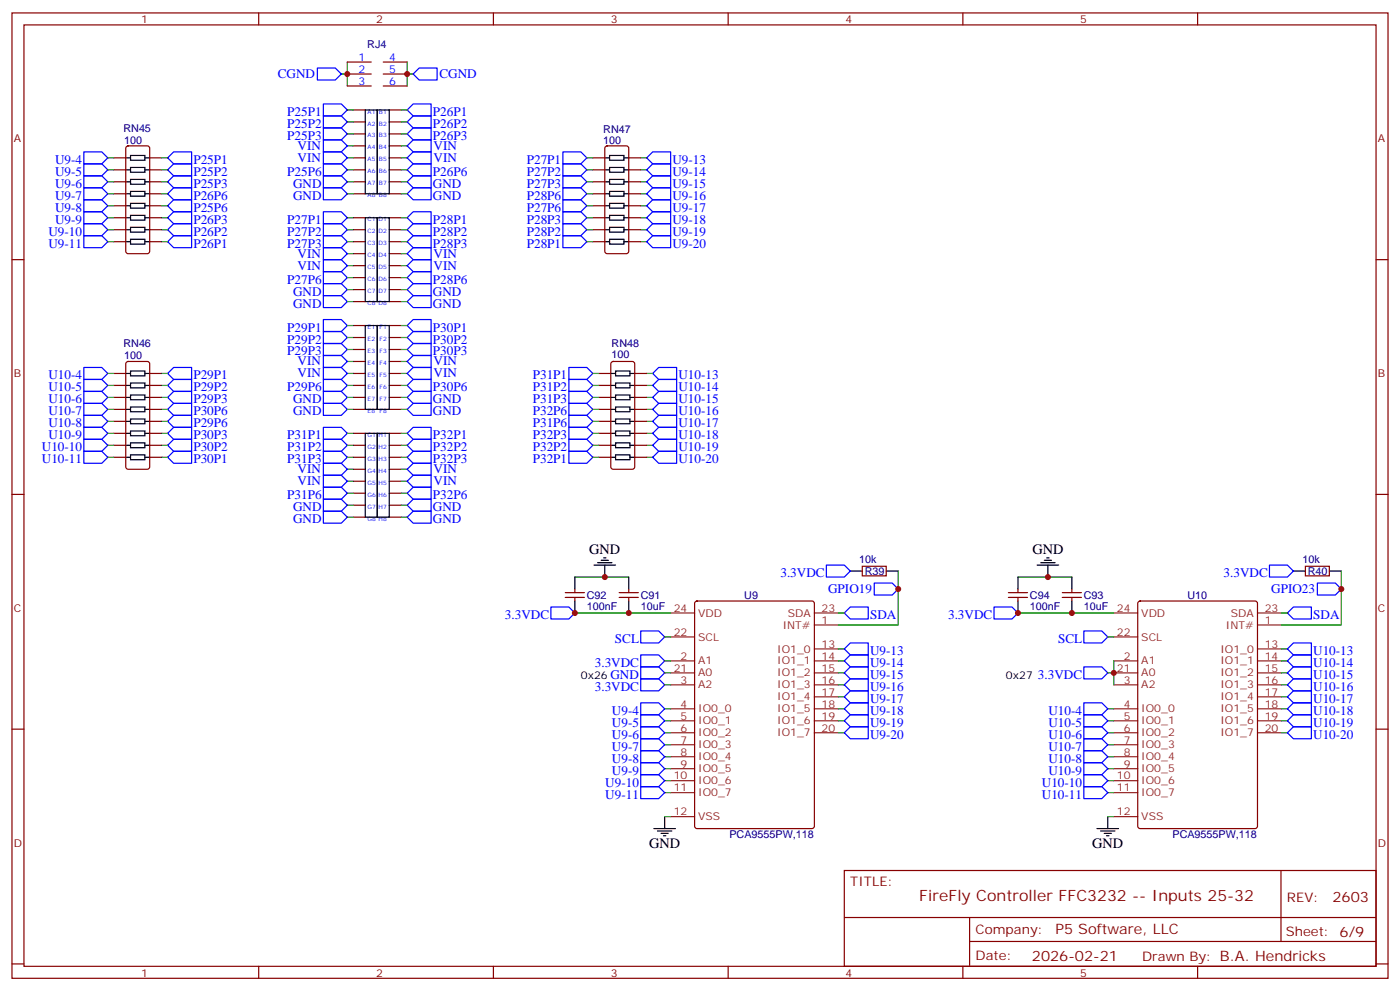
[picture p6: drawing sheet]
<svg xmlns="http://www.w3.org/2000/svg" width="412mm" height="292mm" viewBox="0 0 412 292" stroke-linecap="round" stroke-linejoin="round" font-family="sans-serif">
<g fill="none" stroke="#870000" stroke-width=".35">
<path d="M3.5 3.8h405.4v284.3h-405.4zM7.1 7.3h398.2v277.3h-398.2zM76.2 3.8v3.5M102.3 18.3h7.1M112.9 18.3h7M145.3 3.8v3.5M214.5 3.8v3.5M283.6 3.8v3.5M352.8 3.8v3.5M102.3 21.8h7.1M102.3 25.3h7.1M104.1 39.4h3.5"/>
<path d="M104.1 35.9h3.5M104.1 32.4h3.5M112.9 21.8h7M112.9 25.3h7M114.7 39.4h3.5M114.7 35.9h3.5M114.7 32.4h3.5M33.5 57.1h3.5M33.5 53.6h3.5M33.5 50h3.5M33.5 46.5h3.5M37.3 43.2l.4-.2h5.7l.5 .2 .2 .5v30.3l-.2 .5-.5 .2h-5.7l-.5-.2-.2-.5v-30.3z"/>
<path d="M44.1 57.1h3.5M44.1 53.6h3.5M44.1 50h3.5M44.1 46.5h3.5M104.1 57.1h3.5M104.1 53.6h3.5M104.1 50h3.5M104.1 46.5h3.5M104.1 43h3.5M114.7 57.1h3.5M114.7 53.6h3.5M114.7 50h3.5"/>
<path d="M114.7 46.5h3.5M114.7 43h3.5M174.6 57.1h3.6M174.6 53.6h3.6M174.6 50h3.6M174.6 46.5h3.6M178.4 43.2l.5-.2h5.6l.5 .2 .2 .5v30.3l-.2 .5-.5 .2h-5.6l-.5-.2-.2-.5v-30.3zM185.2 57.1h3.5M185.2 53.6h3.5M185.2 50h3.5M185.2 46.5h3.5M3.5 76.5h3.6"/>
<path d="M33.5 71.2h3.5M33.5 67.7h3.5M33.5 64.1h3.5M33.5 60.6h3.5M44.1 71.2h3.5M44.1 67.7h3.5M44.1 64.1h3.5M44.1 60.6h3.5M104.1 78.2h3.5M104.1 74.7h3.5M104.1 71.2h3.5M104.1 67.7h3.5"/>
<path d="M104.1 64.1h3.5M114.7 78.2h3.5M114.7 74.7h3.5M114.7 71.2h3.5M114.7 67.7h3.5M114.7 64.1h3.5M174.6 71.2h3.6M174.6 67.7h3.6M174.6 64.1h3.6M174.6 60.6h3.6M185.2 71.2h3.5M185.2 67.7h3.5"/>
<path d="M185.2 64.1h3.5M185.2 60.6h3.5M405.3 76.5h3.6M104.1 88.8h3.5M104.1 85.3h3.5M104.1 81.8h3.5M104.1 99.4h3.5M104.1 95.9h3.5M114.7 88.8h3.5M114.7 85.3h3.5M114.7 81.8h3.5M114.7 99.4h3.5"/>
<path d="M114.7 95.9h3.5M33.5 117.1h3.5M33.5 113.5h3.5M33.5 110h3.5M37.3 106.7l.4-.2h5.7l.5 .2 .2 .5v30.3l-.2 .5-.5 .2h-5.7l-.5-.2-.2-.5v-30.3zM44.1 117.1h3.5M44.1 113.5h3.5M44.1 110h3.5M104.1 117.1h3.5M104.1 113.5h3.5M104.1 110h3.5M104.1 106.5h3.5"/>
<path d="M104.1 102.9h3.5M114.7 117.1h3.5M114.7 113.5h3.5M114.7 110h3.5M114.7 106.5h3.5M114.7 102.9h3.5M176.4 117.1h3.5M176.4 113.5h3.5M176.4 110h3.5M180.2 106.7l.4-.2h5.7l.5 .2 .2 .5v30.3l-.3 .5-.4 .2h-5.7l-.5-.2-.2-.5v-30.3zM187 117.1h3.5M187 113.5h3.5"/>
<path d="M187 110h3.5M33.5 120.6h3.5M33.5 134.7h3.5M33.5 131.2h3.5M33.5 127.6h3.5M33.5 124.1h3.5M44.1 120.6h3.5M44.1 134.7h3.5M44.1 131.2h3.5M44.1 127.6h3.5M44.1 124.1h3.5M104.1 120.6h3.5"/>
<path d="M104.1 138.2h3.5M104.1 134.7h3.5M104.1 131.2h3.5M104.1 127.6h3.5M114.7 120.6h3.5M114.7 138.2h3.5M114.7 134.7h3.5M114.7 131.2h3.5M114.7 127.6h3.5M176.4 120.6h3.5M176.4 134.7h3.5M176.4 131.2h3.5"/>
<path d="M176.4 127.6h3.5M176.4 124.1h3.5M187 120.6h3.5M187 134.7h3.5M187 131.2h3.5M187 127.6h3.5M187 124.1h3.5M3.5 145.6h3.6M104.1 152.3h3.5M104.1 148.8h3.5M104.1 145.3h3.5M104.1 141.7h3.5"/>
<path d="M114.7 152.3h3.5M114.7 148.8h3.5M114.7 145.3h3.5M114.7 141.7h3.5M405.3 145.6h3.6M166.5 174.6h5.7M166.5 176h5.7M169.3 173.5v1.1M169.3 176v1M182.4 174.6h5.6M182.4 176h5.6M185.2 173.5v1.1"/>
<path d="M185.2 176v1M204.8 177.2l.5-.2h33.9l.6 .5 .1 65.8-.5 .7-34.1 .1-.6-.5-.1-65.9zM254 166.8h7.1v2.8h-7.1zM297 174.6h5.7M297 176h5.7M299.9 173.5v1.1M299.9 176v1M312.9 174.6h5.7M312.9 176h5.7M315.7 173.5v1.1M315.7 176v1M335.4 177.2l.4-.2h33.9l.7 .5v65.8l-.4 .7-34.2 .1-.6-.5-.1-65.9z"/>
<path d="M384.5 166.8h7.1v2.8h-7.1zM3.5 214.8h3.6M405.3 214.8h3.6M248.7 256.4h156.6v28.2h-156.6zM377.3 256.4v20.9M248.7 270.2h156.5M285.6 277.3h119.6M285.6 270.2v14.2M3.5 283.9h3.6M76.2 284.6v3.5M145.3 284.6v3.5M214.5 284.6v3.5"/>
<path d="M283.6 284.6v3.5M352.8 284.6v3.5M405.3 283.9h3.6"/>
</g>
<g fill="none" stroke="#8c2424" stroke-width=".35">
<path d="M197.6 180.6h7M197.6 187.6h7M197.6 194.7h7M197.6 198.2h7M239.9 180.6h7M239.9 194.7h7M239.9 198.2h7M239.9 184.1h7M239.9 191.1h7M328.1 180.6h7M328.1 187.6h7M328.1 194.7h7"/>
<path d="M328.1 198.2h7M370.4 180.6h7.1M370.4 194.7h7.1M370.4 198.2h7.1M370.4 184.1h7.1M370.4 191.1h7.1M197.6 201.7h7M197.6 208.8h7M197.6 212.3h7M197.6 215.8h7M197.6 219.4h7M239.9 201.7h7"/>
<path d="M239.9 208.8h7M239.9 212.3h7M239.9 215.8h7M239.9 205.2h7M328.1 201.7h7M328.1 208.8h7M328.1 212.3h7M328.1 215.8h7M328.1 219.4h7M370.4 201.7h7.1M370.4 208.8h7.1M370.4 212.3h7.1"/>
<path d="M370.4 215.8h7.1M370.4 205.2h7.1M197.6 222.9h7M197.6 226.4h7M197.6 229.9h7M197.6 233.5h7M328.1 222.9h7M328.1 226.4h7M328.1 229.9h7M328.1 233.5h7M197.6 240.5h7M328.1 240.5h7"/>
</g>
<g fill="none" stroke="#008700" stroke-width=".35">
<path d="M102.3 18.3v7M119.9 18.3v7M100.5 21.8h1.8M102.3 32.4h1.8M102.3 35.9h1.8M102.3 39.4h1.8M118.2 32.4h1.7M118.2 35.9h1.7M118.2 39.4h1.7M119.9 21.8h1.8M31.7 46.5h1.8M31.7 50h1.8"/>
<path d="M31.7 53.6h1.8M31.7 57.1h1.8M47.6 46.5h1.8M47.6 50h1.8M47.6 53.6h1.8M47.6 57.1h1.8M102.3 46.5h1.8M102.3 50h1.8M102.3 53.6h1.8M102.3 57.1h1.8M102.3 43h1.8M118.2 46.5h1.7"/>
<path d="M118.2 50h1.7M118.2 53.6h1.7M118.2 57.1h1.7M118.2 43h1.7M172.9 46.5h1.7M172.9 50h1.7M172.9 53.6h1.7M172.9 57.1h1.7M188.7 46.5h1.8M188.7 50h1.8M188.7 53.6h1.8M188.7 57.1h1.8"/>
<path d="M31.7 60.6h1.8M31.7 64.1h1.8M31.7 67.7h1.8M31.7 71.2h1.8M47.6 60.6h1.8M47.6 64.1h1.8M47.6 67.7h1.8M47.6 71.2h1.8M102.3 64.1h1.8M102.3 67.7h1.8M102.3 71.2h1.8M102.3 74.7h1.8"/>
<path d="M102.3 78.2h1.8M118.2 64.1h1.7M118.2 67.7h1.7M118.2 71.2h1.7M118.2 74.7h1.7M118.2 78.2h1.7M172.9 60.6h1.7M172.9 64.1h1.7M172.9 67.7h1.7M172.9 71.2h1.7M188.7 60.6h1.8M188.7 64.1h1.8"/>
<path d="M188.7 67.7h1.8M188.7 71.2h1.8M102.3 81.8h1.8M102.3 85.3h1.8M102.3 88.8h1.8M102.3 95.9h1.8M102.3 99.4h1.8M118.2 81.8h1.7M118.2 85.3h1.7M118.2 88.8h1.7M118.2 95.9h1.7M118.2 99.4h1.7"/>
<path d="M31.7 110h1.8M31.7 113.5h1.8M31.7 117.1h1.8M47.6 110h1.8M47.6 113.5h1.8M47.6 117.1h1.8M102.3 110h1.8M102.3 113.5h1.8M102.3 117.1h1.8M102.3 102.9h1.8M102.3 106.5h1.8M118.2 110h1.7"/>
<path d="M118.2 113.5h1.7M118.2 117.1h1.7M118.2 102.9h1.7M118.2 106.5h1.7M174.6 110h1.8M174.6 113.5h1.8M174.6 117.1h1.8M190.5 110h1.8M190.5 113.5h1.8M190.5 117.1h1.8M31.7 120.6h1.8M31.7 124.1h1.8"/>
<path d="M31.7 127.6h1.8M31.7 131.2h1.8M31.7 134.7h1.8M47.6 120.6h1.8M47.6 124.1h1.8M47.6 127.6h1.8M47.6 131.2h1.8M47.6 134.7h1.8M102.3 120.6h1.8M102.3 127.6h1.8M102.3 131.2h1.8M102.3 134.7h1.8"/>
<path d="M102.3 138.2h1.8M118.2 120.6h1.7M118.2 127.6h1.7M118.2 131.2h1.7M118.2 134.7h1.7M118.2 138.2h1.7M174.6 120.6h1.8M174.6 124.1h1.8M174.6 127.6h1.8M174.6 131.2h1.8M174.6 134.7h1.8M190.5 120.6h1.8"/>
<path d="M190.5 124.1h1.8M190.5 127.6h1.8M190.5 131.2h1.8M190.5 134.7h1.8M102.3 141.7h1.8M102.3 145.3h1.8M102.3 148.8h1.8M102.3 152.3h1.8M118.2 141.7h1.7M118.2 145.3h1.7M118.2 148.8h1.7M118.2 152.3h1.7"/>
<path d="M169.3 170h15.9M264.6 168.2v15.9h-17.7M299.9 170h15.8M395.1 168.2v15.9h-17.6M169.3 180.6h28.3M195.8 194.7h1.8M195.8 198.2h1.8M195.8 187.6h1.8M246.9 180.6h1.8M246.9 194.7h1.8M246.9 198.2h1.8M246.9 191.1h1.8"/>
<path d="M299.9 180.6h28.2M326.3 198.2h1.8M326.3 187.6h1.8M328.1 194.7v7M377.5 180.6h1.7M377.5 194.7h1.7M377.5 198.2h1.7M377.5 191.1h1.7M195.8 201.7h1.8M195.8 208.8h1.8M195.8 212.3h1.8M195.8 215.8h1.8"/>
<path d="M195.8 219.4h1.8M246.9 201.7h1.8M246.9 208.8h1.8M246.9 212.3h1.8M246.9 215.8h1.8M246.9 205.2h1.8M326.3 208.8h1.8M326.3 212.3h1.8M326.3 215.8h1.8M326.3 219.4h1.8M377.5 201.7h1.7M377.5 208.8h1.7"/>
<path d="M377.5 212.3h1.7M377.5 215.8h1.7M377.5 205.2h1.7M195.8 222.9h1.8M195.8 226.4h1.8M195.8 229.9h1.8M195.8 233.5h1.8M326.3 222.9h1.8M326.3 226.4h1.8M326.3 229.9h1.8M326.3 233.5h1.8M195.8 240.5h1.8"/>
<path d="M326.3 240.5h1.8"/>
</g>
<g fill="none" stroke="#000" stroke-width=".35">
<path d="M107.6 32.4h3.5v24.7h-3.5zM111.1 32.4h3.6v24.7h-3.6zM37 57.1h1.5M37 53.6h1.5M37 50h1.5M37 46.5h1.5M38.5 56.4h4.2v1.4h-4.2zM38.5 52.8h4.2v1.5h-4.2zM38.5 49.3h4.2v1.4h-4.2zM38.5 45.8h4.2v1.4h-4.2zM38.5 59.9h4.2v1.4h-4.2zM42.7 57.1h1.4"/>
<path d="M42.7 53.6h1.4M42.7 50h1.4M42.7 46.5h1.4M178.2 57.1h1.4M178.2 53.6h1.4M178.2 50h1.4M178.2 46.5h1.4M179.6 59.9h4.2v1.4h-4.2zM179.6 56.4h4.2v1.4h-4.2zM179.6 52.8h4.2v1.5h-4.2zM179.6 49.3h4.2v1.4h-4.2zM179.6 45.8h4.2v1.4h-4.2z"/>
<path d="M183.8 57.1h1.4M183.8 53.6h1.4M183.8 50h1.4M183.8 46.5h1.4M37 60.6h1.5M37 64.1h1.5M37 67.7h1.5M37 71.2h1.5M38.5 63.4h4.2v1.4h-4.2zM38.5 67h4.2v1.4h-4.2zM38.5 70.5h4.2v1.4h-4.2zM42.7 60.6h1.4"/>
<path d="M42.7 64.1h1.4M42.7 67.7h1.4M42.7 71.2h1.4M107.6 64.1h3.5v24.7h-3.5zM111.1 64.1h3.6v24.7h-3.6zM178.2 60.6h1.4M178.2 64.1h1.4M178.2 67.7h1.4M178.2 71.2h1.4M179.6 63.4h4.2v1.4h-4.2zM179.6 67h4.2v1.4h-4.2zM179.6 70.5h4.2v1.4h-4.2z"/>
<path d="M183.8 60.6h1.4M183.8 64.1h1.4M183.8 67.7h1.4M183.8 71.2h1.4M107.6 95.9h3.5v24.7h-3.5zM111.1 95.9h3.6v24.7h-3.6zM37 117.1h1.5M37 113.5h1.5M37 110h1.5M38.5 119.9h4.2v1.4h-4.2zM38.5 116.3h4.2v1.5h-4.2zM38.5 112.8h4.2v1.4h-4.2z"/>
<path d="M38.5 109.3h4.2v1.4h-4.2zM42.7 117.1h1.4M42.7 113.5h1.4M42.7 110h1.4M179.9 117.1h1.4M179.9 113.5h1.4M179.9 110h1.4M181.3 119.9h4.3v1.4h-4.3zM181.3 116.3h4.3v1.5h-4.3zM181.3 112.8h4.3v1.4h-4.3zM181.3 109.3h4.3v1.4h-4.3zM185.6 117.1h1.4"/>
<path d="M185.6 113.5h1.4M185.6 110h1.4M37 120.6h1.5M37 124.1h1.5M37 127.6h1.5M37 131.2h1.5M37 134.7h1.5M38.5 123.4h4.2v1.4h-4.2zM38.5 126.9h4.2v1.4h-4.2zM38.5 130.5h4.2v1.4h-4.2zM38.5 134h4.2v1.4h-4.2zM42.7 120.6h1.4"/>
<path d="M42.7 124.1h1.4M42.7 127.6h1.4M42.7 131.2h1.4M42.7 134.7h1.4M107.6 127.6h3.5v24.7h-3.5zM111.1 127.6h3.6v24.7h-3.6zM179.9 120.6h1.4M179.9 124.1h1.4M179.9 127.6h1.4M179.9 131.2h1.4M179.9 134.7h1.4M181.3 123.4h4.3v1.4h-4.3z"/>
<path d="M181.3 126.9h4.3v1.4h-4.3zM181.3 130.5h4.3v1.4h-4.3zM181.3 134h4.3v1.4h-4.3zM185.6 120.6h1.4M185.6 124.1h1.4M185.6 127.6h1.4M185.6 131.2h1.4M185.6 134.7h1.4M169.3 170v3.5M169.3 177v3.6M175 166.4h6.3M176 165.7h4.3"/>
<path d="M177.1 165h2.1M177.8 164.3h.7M178.2 166.4v3.6M185.2 170v3.5M185.2 177v3.6M250.5 168.2h3.5M261.1 168.2h3.5M299.9 170v3.5M299.9 177v3.6M305.5 166.4h6.4M306.6 165.7h4.2M307.6 165h2.1"/>
<path d="M308.3 164.3h.7M308.7 166.4v3.6M315.7 170v3.5M315.7 177v3.6M381 168.2h3.5M391.6 168.2h3.5M192.6 244.1h6.4M193.7 244.8h4.2M194.7 245.5h2.1M195.4 246.2h.7M195.8 240.5v3.6M323.1 244.1h6.4"/>
<path d="M324.2 244.8h4.2M325.3 245.5h2.1M326 246.2h.7M326.3 240.5v3.6"/>
</g>
<g fill="none" stroke="#00f" stroke-width=".35">
<path d="M93.5 20h5.3l1.7 1.8-1.7 1.8h-5.3zM95.2 30.6h5.3l1.8 1.8-1.8 1.7h-5.3zM95.2 34.1h5.3l1.8 1.8-1.8 1.8h-5.3zM95.2 37.7h5.3l1.8 1.7-1.8 1.8h-5.3zM119.9 32.4l1.8-1.8h5.3v3.5h-5.3zM121.7 34.1h5.3v3.6h-5.3l-1.8-1.8zM121.7 37.7h5.3v3.5h-5.3l-1.8-1.8zM123.5 20h5.3v3.6h-5.3l-1.8-1.8zM24.7 44.7h5.3l1.7 1.8-1.7 1.8h-5.3zM24.7 48.3h5.3l1.7 1.7-1.7 1.8h-5.3zM24.7 51.8h5.3l1.7 1.8-1.7 1.7h-5.3zM24.7 55.3h5.3l1.7 1.8-1.7 1.7h-5.3z"/>
<path d="M24.7 58.8h5.3l1.7 1.8-1.7 1.8h-5.3zM51.2 44.7h5.2v3.6h-5.2l-1.8-1.8zM51.2 48.3h5.2v3.5h-5.2l-1.8-1.8zM51.2 51.8h5.2v3.5h-5.2l-1.8-1.7zM51.2 58.8h5.2v3.6h-5.2l-1.8-1.8zM51.2 55.3h5.2v3.5h-5.2l-1.8-1.7zM95.2 51.8h5.3l1.8 1.8-1.8 1.7h-5.3zM95.2 55.3h5.3l1.8 1.8-1.8 1.7h-5.3zM95.2 48.3h5.3l1.8 1.7-1.8 1.8h-5.3zM95.2 41.2h5.3l1.8 1.8-1.8 1.7h-5.3zM95.2 44.7h5.3l1.8 1.8-1.8 1.8h-5.3zM119.9 53.6l1.8-1.8h5.3v3.5h-5.3z"/>
<path d="M119.9 57.1l1.8-1.8h5.3v3.5h-5.3zM121.7 48.3h5.3v3.5h-5.3l-1.8-1.8zM121.7 41.2h5.3v3.5h-5.3l-1.8-1.7zM121.7 44.7h5.3v3.6h-5.3l-1.8-1.8zM165.8 44.7h5.3l1.8 1.8-1.8 1.8h-5.3zM165.8 48.3h5.3l1.8 1.7-1.8 1.8h-5.3zM165.8 51.8h5.3l1.8 1.8-1.8 1.7h-5.3zM165.8 58.8h5.3l1.8 1.8-1.8 1.8h-5.3zM165.8 55.3h5.3l1.8 1.8-1.8 1.7h-5.3zM192.3 44.7h5.3v3.6h-5.3l-1.8-1.8zM192.3 48.3h5.3v3.5h-5.3l-1.8-1.8zM192.3 51.8h5.3v3.5h-5.3l-1.8-1.7z"/>
<path d="M192.3 55.3h5.3v3.5h-5.3l-1.8-1.7zM192.3 58.8h5.3v3.6h-5.3l-1.8-1.8zM24.7 62.4h5.3l1.7 1.7-1.7 1.8h-5.3zM24.7 65.9h5.3l1.7 1.8-1.7 1.7h-5.3zM24.7 69.4h5.3l1.7 1.8-1.7 1.8h-5.3zM51.2 69.4h5.2v3.6h-5.2l-1.8-1.8zM51.2 65.9h5.2v3.5h-5.2l-1.8-1.7zM51.2 62.4h5.2v3.5h-5.2l-1.8-1.8zM95.2 62.4h5.3l1.8 1.7-1.8 1.8h-5.3zM95.2 65.9h5.3l1.8 1.8-1.8 1.7h-5.3zM95.2 69.4h5.3l1.8 1.8-1.8 1.8h-5.3zM95.2 73h5.3l1.8 1.7-1.8 1.8h-5.3z"/>
<path d="M95.2 76.5h5.3l1.8 1.7-1.8 1.8h-5.3zM119.9 64.1l1.8-1.7h5.3v3.5h-5.3zM119.9 67.7l1.8-1.8h5.3v3.5h-5.3zM121.7 69.4h5.3v3.6h-5.3l-1.8-1.8zM121.7 73h5.3v3.5h-5.3l-1.8-1.8zM121.7 76.5h5.3v3.5h-5.3l-1.8-1.8zM165.8 69.4h5.3l1.8 1.8-1.8 1.8h-5.3zM165.8 65.9h5.3l1.8 1.8-1.8 1.7h-5.3zM165.8 62.4h5.3l1.8 1.7-1.8 1.8h-5.3zM192.3 62.4h5.3v3.5h-5.3l-1.8-1.8zM192.3 65.9h5.3v3.5h-5.3l-1.8-1.7zM192.3 69.4h5.3v3.6h-5.3l-1.8-1.8z"/>
<path d="M95.2 83.5h5.3l1.8 1.8-1.8 1.8h-5.3zM95.2 87.1h5.3l1.8 1.7-1.8 1.8h-5.3zM95.2 80h5.3l1.8 1.8-1.8 1.7h-5.3zM95.2 94.1h5.3l1.8 1.8-1.8 1.7h-5.3zM95.2 97.6h5.3l1.8 1.8-1.8 1.8h-5.3zM119.9 88.8l1.8-1.7h5.3v3.5h-5.3zM119.9 95.9l1.8-1.8h5.3v3.5h-5.3zM119.9 99.4l1.8-1.8h5.3v3.6h-5.3zM121.7 83.5h5.3v3.6h-5.3l-1.8-1.8zM121.7 80h5.3v3.5h-5.3l-1.8-1.7zM24.7 108.2h5.3l1.7 1.8-1.7 1.8h-5.3zM24.7 111.8h5.3l1.7 1.7-1.7 1.8h-5.3z"/>
<path d="M24.7 115.3h5.3l1.7 1.8-1.7 1.7h-5.3zM24.7 118.8h5.3l1.7 1.8-1.7 1.7h-5.3zM51.2 108.2h5.2v3.6h-5.2l-1.8-1.8zM51.2 111.8h5.2v3.5h-5.2l-1.8-1.8zM51.2 115.3h5.2v3.5h-5.2l-1.8-1.7zM51.2 118.8h5.2v3.5h-5.2l-1.8-1.7zM95.2 115.3h5.3l1.8 1.8-1.8 1.7h-5.3zM95.2 118.8h5.3l1.8 1.8-1.8 1.7h-5.3zM95.2 101.2h5.3l1.8 1.7-1.8 1.8h-5.3zM95.2 111.8h5.3l1.8 1.7-1.8 1.8h-5.3zM95.2 104.7h5.3l1.8 1.8-1.8 1.7h-5.3zM95.2 108.2h5.3l1.8 1.8-1.8 1.8h-5.3z"/>
<path d="M121.7 115.3h5.3v3.5h-5.3l-1.8-1.7zM121.7 118.8h5.3v3.5h-5.3l-1.8-1.7zM121.7 101.2h5.3v3.5h-5.3l-1.8-1.8zM121.7 111.8h5.3v3.5h-5.3l-1.8-1.8zM121.7 104.7h5.3v3.5h-5.3l-1.8-1.7zM121.7 108.2h5.3v3.6h-5.3l-1.8-1.8zM167.6 108.2h5.3l1.7 1.8-1.7 1.8h-5.3zM167.6 111.8h5.3l1.7 1.7-1.7 1.8h-5.3zM167.6 115.3h5.3l1.7 1.8-1.7 1.7h-5.3zM167.6 118.8h5.3l1.7 1.8-1.7 1.7h-5.3zM192.3 117.1l1.7-1.8h5.3v3.5h-5.3zM194 108.2h5.3v3.6h-5.3l-1.7-1.8z"/>
<path d="M194 111.8h5.3v3.5h-5.3l-1.7-1.8zM194 118.8h5.3v3.5h-5.3l-1.7-1.7zM24.7 122.3h5.3l1.7 1.8-1.7 1.8h-5.3zM24.7 125.9h5.3l1.7 1.7-1.7 1.8h-5.3zM24.7 129.4h5.3l1.7 1.8-1.7 1.7h-5.3zM24.7 132.9h5.3l1.7 1.8-1.7 1.8h-5.3zM51.2 122.3h5.2v3.6h-5.2l-1.8-1.8zM51.2 132.9h5.2v3.6h-5.2l-1.8-1.8zM51.2 129.4h5.2v3.5h-5.2l-1.8-1.7zM51.2 125.9h5.2v3.5h-5.2l-1.8-1.8zM95.2 125.9h5.3l1.8 1.7-1.8 1.8h-5.3zM95.2 129.4h5.3l1.8 1.8-1.8 1.7h-5.3z"/>
<path d="M95.2 132.9h5.3l1.8 1.8-1.8 1.8h-5.3zM95.2 136.5h5.3l1.8 1.7-1.8 1.8h-5.3zM95.2 140h5.3l1.8 1.7-1.8 1.8h-5.3zM119.9 131.2l1.8-1.8h5.3v3.5h-5.3zM119.9 134.7l1.8-1.8h5.3v3.6h-5.3zM121.7 125.9h5.3v3.5h-5.3l-1.8-1.8zM121.7 136.5h5.3v3.5h-5.3l-1.8-1.8zM167.6 122.3h5.3l1.7 1.8-1.7 1.8h-5.3zM167.6 132.9h5.3l1.7 1.8-1.7 1.8h-5.3zM167.6 129.4h5.3l1.7 1.8-1.7 1.7h-5.3zM167.6 125.9h5.3l1.7 1.7-1.7 1.8h-5.3zM192.3 124.1l1.7-1.8h5.3v3.6h-5.3z"/>
<path d="M192.3 131.2l1.7-1.8h5.3v3.5h-5.3zM194 125.9h5.3v3.5h-5.3l-1.7-1.8zM194 132.9h5.3v3.6h-5.3l-1.7-1.8zM95.2 147h5.3l1.8 1.8-1.8 1.8h-5.3zM95.2 150.6h5.3l1.8 1.7-1.8 1.8h-5.3zM95.2 143.5h5.3l1.8 1.8-1.8 1.7h-5.3zM119.9 141.7l1.8-1.7h5.3v3.5h-5.3zM121.7 147h5.3v3.6h-5.3l-1.8-1.8zM121.7 150.6h5.3v3.5h-5.3l-1.8-1.8zM121.7 143.5h5.3v3.5h-5.3l-1.8-1.7zM162.3 178.8h5.3l1.7 1.8-1.7 1.7h-5.3zM243.4 166.4h5.3l1.8 1.8-1.8 1.8h-5.3z"/>
<path d="M250.5 178.8h5.3v3.5h-5.3l-1.8-1.7zM257.5 171.7h5.3l1.8 1.8-1.8 1.8h-5.3zM292.8 178.8h5.3l1.8 1.8-1.8 1.7h-5.3zM373.9 166.4h5.3l1.8 1.8-1.8 1.8h-5.3zM381 178.8h5.3v3.5h-5.3l-1.8-1.7zM388.1 171.7h5.2l1.8 1.8-1.8 1.8h-5.2zM188.7 185.8h5.3l1.8 1.8-1.8 1.8h-5.3zM188.7 192.9h5.3l1.8 1.8-1.8 1.7h-5.3zM188.7 196.4h5.3l1.8 1.8-1.8 1.8h-5.3zM188.7 200h5.3l1.8 1.7-1.8 1.8h-5.3zM250.5 189.4h5.3v3.5h-5.3l-1.8-1.8zM250.5 192.9h5.3v3.5h-5.3l-1.8-1.7z"/>
<path d="M250.5 196.4h5.3v3.6h-5.3l-1.8-1.8zM250.5 200h5.3v3.5h-5.3l-1.8-1.8zM319.3 185.8h5.3l1.7 1.8-1.7 1.8h-5.3zM319.3 196.4h5.3l1.7 1.8-1.7 1.8h-5.3zM381 189.4h5.3v3.5h-5.3l-1.8-1.8zM381 192.9h5.3v3.5h-5.3l-1.8-1.7zM381 196.4h5.3v3.6h-5.3l-1.8-1.8zM381 200h5.3v3.5h-5.3l-1.8-1.8zM188.7 207h5.3l1.8 1.8-1.8 1.7h-5.3zM188.7 210.5h5.3l1.8 1.8-1.8 1.8h-5.3zM188.7 214.1h5.3l1.8 1.7-1.8 1.8h-5.3zM188.7 217.6h5.3l1.8 1.8-1.8 1.7h-5.3z"/>
<path d="M250.5 203.5h5.3v3.5h-5.3l-1.8-1.8zM250.5 207h5.3v3.5h-5.3l-1.8-1.7zM250.5 210.5h5.3v3.6h-5.3l-1.8-1.8zM250.5 214.1h5.3v3.5h-5.3l-1.8-1.8zM319.3 207h5.3l1.7 1.8-1.7 1.7h-5.3zM319.3 210.5h5.3l1.7 1.8-1.7 1.8h-5.3zM319.3 214.1h5.3l1.7 1.7-1.7 1.8h-5.3zM319.3 217.6h5.3l1.7 1.8-1.7 1.7h-5.3zM381 203.5h5.3v3.5h-5.3l-1.8-1.8zM381 207h5.3v3.5h-5.3l-1.8-1.7zM381 210.5h5.3v3.6h-5.3l-1.8-1.8zM381 214.1h5.3v3.5h-5.3l-1.8-1.8z"/>
<path d="M188.7 221.1h5.3l1.8 1.8-1.8 1.7h-5.3zM188.7 224.6h5.3l1.8 1.8-1.8 1.8h-5.3zM188.7 228.2h5.3l1.8 1.7-1.8 1.8h-5.3zM188.7 231.7h5.3l1.8 1.8-1.8 1.7h-5.3zM319.3 221.1h5.3l1.7 1.8-1.7 1.7h-5.3zM319.3 224.6h5.3l1.7 1.8-1.7 1.8h-5.3zM319.3 228.2h5.3l1.7 1.7-1.7 1.8h-5.3zM319.3 231.7h5.3l1.7 1.8-1.7 1.7h-5.3z"/>
</g>
<g fill="#c00">
<circle cx="102.3" cy="21.8" r=".88"/>
<circle cx="119.9" cy="21.8" r=".88"/>
<circle cx="169.3" cy="180.6" r=".88"/>
<circle cx="185.2" cy="180.6" r=".88"/>
<circle cx="178.2" cy="170" r=".88"/>
<circle cx="299.9" cy="180.6" r=".88"/>
<circle cx="315.7" cy="180.6" r=".88"/>
<circle cx="308.7" cy="170" r=".88"/>
<circle cx="328.1" cy="198.2" r=".88"/>
<circle cx="264.6" cy="173.5" r=".88"/>
<circle cx="395.1" cy="173.5" r=".88"/>
</g>
<text font-size="4.6" fill="#800" x="270.8" y="265.4">FireFly Controller FFC3232 -- Inputs 25-32</text>
<g font-size="4.2">
<text x="173.6" y="163.3">GND</text>
<text x="304.1" y="163.3">GND</text>
<text x="191.2" y="249.7">GND</text>
<text x="321.7" y="249.7">GND</text>
</g>
<g font-size="4.2" fill="#800">
<text x="392.5" y="265.7">2603</text>
<text x="310.9" y="275.2">P5 Software, LLC</text>
<text x="304" y="283">2026-02-21</text>
</g>
<g font-size="3.9" fill="#00f">
<text x="81.8" y="23">CGND</text>
<text x="129.5" y="23">CGND</text>
<text x="84.6" y="34.1">P25P1</text>
<text x="127.5" y="34.1">P26P1</text>
<text x="84.6" y="37.7">P25P2</text>
<text x="84.6" y="41.2">P25P3</text>
<text x="127.5" y="37.7">P26P2</text>
<text x="127.5" y="41.2">P26P3</text>
<text x="87.7" y="44.1">VIN</text>
<text x="87.7" y="47.7">VIN</text>
<text x="127.7" y="44.1">VIN</text>
<text x="127.7" y="47.7">VIN</text>
<text x="16.2" y="48.3">U9-4</text>
<text x="16.2" y="51.8">U9-5</text>
<text x="57" y="48.3">P25P1</text>
<text x="57" y="51.8">P25P2</text>
<text x="84.6" y="51.8">P25P6</text>
<text x="127.5" y="51.8">P26P6</text>
<text x="155.2" y="48.3">P27P1</text>
<text x="155.2" y="51.8">P27P2</text>
<text x="198.1" y="48.3">U9-13</text>
<text x="198.1" y="51.8">U9-14</text>
<text x="16.2" y="55.3">U9-6</text>
<text x="16.2" y="58.8">U9-7</text>
<text x="57" y="55.3">P25P3</text>
<text x="57" y="58.8">P26P6</text>
<text x="86.3" y="55.3">GND</text>
<text x="86.3" y="58.8">GND</text>
<text x="127.5" y="55.3">GND</text>
<text x="127.5" y="58.8">GND</text>
<text x="155.2" y="55.3">P27P3</text>
<text x="155.2" y="58.8">P28P6</text>
<text x="198.1" y="55.3">U9-15</text>
<text x="198.1" y="58.8">U9-16</text>
<text x="16.2" y="62.4">U9-8</text>
<text x="16.2" y="65.9">U9-9</text>
<text x="57" y="62.4">P25P6</text>
<text x="57" y="65.9">P26P3</text>
<text x="84.6" y="65.9">P27P1</text>
<text x="127.5" y="65.9">P28P1</text>
<text x="155.2" y="62.4">P27P6</text>
<text x="155.2" y="65.9">P28P3</text>
<text x="198.1" y="62.4">U9-17</text>
<text x="198.1" y="65.9">U9-18</text>
<text x="14.3" y="69.4">U9-10</text>
<text x="57" y="69.4">P26P2</text>
<text x="84.6" y="69.4">P27P2</text>
<text x="127.5" y="69.4">P28P2</text>
<text x="155.2" y="69.4">P28P2</text>
<text x="198.1" y="69.4">U9-19</text>
<text x="14.3" y="73">U9-11</text>
<text x="57" y="73">P26P1</text>
<text x="84.6" y="73">P27P3</text>
<text x="87.7" y="75.9">VIN</text>
<text x="127.5" y="73">P28P3</text>
<text x="127.7" y="75.9">VIN</text>
<text x="155.2" y="73">P28P1</text>
<text x="198.1" y="73">U9-20</text>
<text x="84.6" y="83.5">P27P6</text>
<text x="87.7" y="79.4">VIN</text>
<text x="127.5" y="83.5">P28P6</text>
<text x="127.7" y="79.4">VIN</text>
<text x="86.3" y="87.1">GND</text>
<text x="127.5" y="87.1">GND</text>
<text x="86.3" y="90.6">GND</text>
<text x="127.5" y="90.6">GND</text>
<text x="84.6" y="97.6">P29P1</text>
<text x="84.6" y="101.2">P29P2</text>
<text x="127.5" y="97.6">P30P1</text>
<text x="127.5" y="101.2">P30P2</text>
<text x="84.6" y="104.7">P29P3</text>
<text x="87.7" y="107.6">VIN</text>
<text x="127.5" y="104.7">P30P3</text>
<text x="127.7" y="107.6">VIN</text>
<text x="14.3" y="111.8">U10-4</text>
<text x="57" y="111.8">P29P1</text>
<text x="87.7" y="111.2">VIN</text>
<text x="127.7" y="111.2">VIN</text>
<text x="157" y="111.8">P31P1</text>
<text x="199.8" y="111.8">U10-13</text>
<text x="14.3" y="115.3">U10-5</text>
<text x="14.3" y="118.8">U10-6</text>
<text x="57" y="115.3">P29P2</text>
<text x="57" y="118.8">P29P3</text>
<text x="84.6" y="115.3">P29P6</text>
<text x="86.3" y="118.8">GND</text>
<text x="127.5" y="118.8">GND</text>
<text x="127.5" y="115.3">P30P6</text>
<text x="157" y="115.3">P31P2</text>
<text x="157" y="118.8">P31P3</text>
<text x="199.8" y="115.3">U10-14</text>
<text x="199.8" y="118.8">U10-15</text>
<text x="14.3" y="122.3">U10-7</text>
<text x="14.3" y="125.9">U10-8</text>
<text x="57" y="125.9">P29P6</text>
<text x="57" y="122.3">P30P6</text>
<text x="86.3" y="122.3">GND</text>
<text x="127.5" y="122.3">GND</text>
<text x="157" y="125.9">P31P6</text>
<text x="157" y="122.3">P32P6</text>
<text x="199.8" y="122.3">U10-16</text>
<text x="199.8" y="125.9">U10-17</text>
<text x="14.3" y="129.4">U10-9</text>
<text x="57" y="129.4">P30P3</text>
<text x="84.6" y="129.4">P31P1</text>
<text x="127.5" y="129.4">P32P1</text>
<text x="157" y="129.4">P32P3</text>
<text x="199.8" y="129.4">U10-18</text>
<text x="12.3" y="132.9">U10-10</text>
<text x="12.3" y="136.5">U10-11</text>
<text x="57" y="136.5">P30P1</text>
<text x="57" y="132.9">P30P2</text>
<text x="84.6" y="132.9">P31P2</text>
<text x="84.6" y="136.5">P31P3</text>
<text x="127.5" y="132.9">P32P2</text>
<text x="127.5" y="136.5">P32P3</text>
<text x="157" y="136.5">P32P1</text>
<text x="157" y="132.9">P32P2</text>
<text x="199.8" y="132.9">U10-19</text>
<text x="199.8" y="136.5">U10-20</text>
<text x="87.7" y="139.4">VIN</text>
<text x="87.7" y="142.9">VIN</text>
<text x="127.7" y="139.4">VIN</text>
<text x="127.7" y="142.9">VIN</text>
<text x="84.6" y="147">P31P6</text>
<text x="127.5" y="147">P32P6</text>
<text x="86.3" y="150.6">GND</text>
<text x="86.3" y="154.1">GND</text>
<text x="127.5" y="150.6">GND</text>
<text x="127.5" y="154.1">GND</text>
<text x="229.9" y="170">3.3VDC</text>
<text x="360.4" y="170">3.3VDC</text>
<text x="243.9" y="174.7">GPIO19</text>
<text x="374.5" y="174.7">GPIO23</text>
<text x="148.7" y="182.3">3.3VDC</text>
<text x="256.3" y="182.3">SDA</text>
<text x="279.3" y="182.3">3.3VDC</text>
<text x="386.8" y="182.3">SDA</text>
<text x="181.1" y="189.4">SCL</text>
<text x="311.7" y="189.4">SCL</text>
<text x="175.2" y="196.4">3.3VDC</text>
<text x="256.3" y="192.9">U9-13</text>
<text x="256.3" y="196.4">U9-14</text>
<text x="386.8" y="192.9">U10-13</text>
<text x="386.8" y="196.4">U10-14</text>
<text x="175.2" y="203.5">3.3VDC</text>
<text x="179.8" y="200">GND</text>
<text x="256.3" y="200">U9-15</text>
<text x="256.3" y="203.5">U9-16</text>
<text x="305.7" y="200">3.3VDC</text>
<text x="386.8" y="200">U10-15</text>
<text x="386.8" y="203.5">U10-16</text>
<text x="256.3" y="207">U9-17</text>
<text x="386.8" y="207">U10-17</text>
<text x="180.3" y="210.5">U9-4</text>
<text x="180.3" y="214.1">U9-5</text>
<text x="256.3" y="210.5">U9-18</text>
<text x="256.3" y="214.1">U9-19</text>
<text x="308.8" y="210.5">U10-4</text>
<text x="308.8" y="214.1">U10-5</text>
<text x="386.8" y="210.5">U10-18</text>
<text x="386.8" y="214.1">U10-19</text>
<text x="180.3" y="217.6">U9-6</text>
<text x="180.3" y="221.1">U9-7</text>
<text x="256.3" y="217.6">U9-20</text>
<text x="308.8" y="217.6">U10-6</text>
<text x="308.8" y="221.1">U10-7</text>
<text x="386.8" y="217.6">U10-20</text>
<text x="180.3" y="224.6">U9-8</text>
<text x="308.8" y="224.6">U10-8</text>
<text x="178.3" y="231.7">U9-10</text>
<text x="180.3" y="228.2">U9-9</text>
<text x="306.9" y="231.7">U10-10</text>
<text x="308.8" y="228.2">U10-9</text>
<text x="178.3" y="235.2">U9-11</text>
<text x="306.9" y="235.2">U10-11</text>
</g>
<g font-size="3.9" fill="#800">
<text x="250.5" y="261">TITLE:</text>
<text x="379.1" y="265.7">REV:</text>
<text x="287.4" y="275.2">Company:</text>
<text x="378.7" y="275.8">Sheet: 6/9</text>
<text x="287.4" y="282.9">Date:</text>
<text x="336.4" y="282.9">Drawn By: B.A. Hendricks</text>
</g>
<g font-size="3.2" fill="#800">
<text x="41.6" y="6.8">1</text>
<text x="110.8" y="6.8">2</text>
<text x="179.9" y="6.8">3</text>
<text x="249.1" y="6.8">4</text>
<text x="318.2" y="6.8">5</text>
<text x="4.1" y="41.9">A</text>
<text x="405.9" y="41.9">A</text>
<text x="4.1" y="111.1">B</text>
<text x="405.9" y="111.1">B</text>
<text x="4.1" y="180.2">C</text>
<text x="405.9" y="180.2">C</text>
<text x="4.1" y="249.3">D</text>
<text x="405.9" y="249.3">D</text>
<text x="41.6" y="287.6">1</text>
<text x="110.8" y="287.6">2</text>
<text x="179.9" y="287.6">3</text>
<text x="249.1" y="287.6">4</text>
<text x="318.2" y="287.6">5</text>
</g>
<g font-size="3.2" fill="#00f">
<text x="105.6" y="17.9">1</text>
<text x="114.7" y="17.9">4</text>
<text x="105.6" y="21.4">2</text>
<text x="114.7" y="21.4">5</text>
<text x="105.6" y="25">3</text>
<text x="114.7" y="25">6</text>
</g>
<g font-size="3.2" fill="#000080">
<text x="108.2" y="14.2">RJ4</text>
<text x="36.4" y="38.8">RN45</text>
<text x="177.7" y="39.1">RN47</text>
<text x="36.6" y="42.3">100</text>
<text x="177.7" y="42.3">100</text>
<text x="36.4" y="102.3">RN46</text>
<text x="36.6" y="105.8">100</text>
<text x="180.1" y="105.4">100</text>
<text x="180.1" y="102.2">RN48</text>
<text x="253.1" y="165.9">10k</text>
<text x="383.6" y="165.9">10k</text>
<text x="254.7" y="169.4">R39</text>
<text x="385.3" y="169.4">R40</text>
<text x="172.9" y="179.7">100nF</text>
<text x="172.9" y="176.4">C92</text>
<text x="188.7" y="179.6">10uF</text>
<text x="188.7" y="176.4">C91</text>
<text x="219.2" y="176.4">U9</text>
<text x="303.4" y="179.7">100nF</text>
<text x="303.4" y="176.4">C94</text>
<text x="319.3" y="179.6">10uF</text>
<text x="319.3" y="176.4">C93</text>
<text x="349.8" y="176.4">U10</text>
<text x="214.9" y="246.9">PCA9555PW,118</text>
<text x="345.4" y="246.9">PCA9555PW,118</text>
</g>
<g font-size="3.2" fill="#8d2323">
<text x="198.5" y="180.2">24</text>
<text x="205.7" y="181.6">VDD</text>
<text x="230.6" y="185.1">INT#</text>
<text x="232.1" y="181.6">SDA</text>
<text x="242" y="180.2">23</text>
<text x="242" y="183.7">1</text>
<text x="329" y="180.2">24</text>
<text x="336.2" y="181.6">VDD</text>
<text x="361.1" y="185.1">INT#</text>
<text x="362.6" y="181.6">SDA</text>
<text x="372.5" y="180.2">23</text>
<text x="372.5" y="183.7">1</text>
<text x="198.5" y="187.3">22</text>
<text x="205.7" y="188.7">SCL</text>
<text x="242" y="190.8">13</text>
<text x="329" y="187.3">22</text>
<text x="336.2" y="188.7">SCL</text>
<text x="372.5" y="190.8">13</text>
<text x="198.5" y="197.8">21</text>
<text x="200.5" y="194.3">2</text>
<text x="205.7" y="195.7">A1</text>
<text x="228.9" y="192.2">IO1_0</text>
<text x="228.9" y="195.7">IO1_1</text>
<text x="242" y="194.3">14</text>
<text x="242" y="197.8">15</text>
<text x="329" y="197.8">21</text>
<text x="331" y="194.3">2</text>
<text x="336.2" y="195.7">A1</text>
<text x="359.5" y="192.2">IO1_0</text>
<text x="359.5" y="195.7">IO1_1</text>
<text x="372.5" y="194.3">14</text>
<text x="372.5" y="197.8">15</text>
<text x="200.5" y="201.4">3</text>
<text x="205.7" y="199.2">A0</text>
<text x="205.7" y="202.8">A2</text>
<text x="228.9" y="199.2">IO1_2</text>
<text x="228.9" y="202.8">IO1_3</text>
<text x="242" y="201.4">16</text>
<text x="331" y="201.4">3</text>
<text x="336.2" y="199.2">A0</text>
<text x="336.2" y="202.8">A2</text>
<text x="359.5" y="199.2">IO1_2</text>
<text x="359.5" y="202.8">IO1_3</text>
<text x="372.5" y="201.4">16</text>
<text x="200.5" y="208.4">4</text>
<text x="205.7" y="209.8">IO0_0</text>
<text x="228.9" y="206.3">IO1_4</text>
<text x="228.9" y="209.8">IO1_5</text>
<text x="242" y="204.9">17</text>
<text x="242" y="208.4">18</text>
<text x="331" y="208.4">4</text>
<text x="336.2" y="209.8">IO0_0</text>
<text x="359.5" y="206.3">IO1_4</text>
<text x="359.5" y="209.8">IO1_5</text>
<text x="372.5" y="204.9">17</text>
<text x="372.5" y="208.4">18</text>
<text x="200.5" y="211.9">5</text>
<text x="200.5" y="215.5">6</text>
<text x="205.7" y="213.4">IO0_1</text>
<text x="228.9" y="213.4">IO1_6</text>
<text x="242" y="211.9">19</text>
<text x="242" y="215.5">20</text>
<text x="331" y="211.9">5</text>
<text x="331" y="215.5">6</text>
<text x="336.2" y="213.4">IO0_1</text>
<text x="359.5" y="213.4">IO1_6</text>
<text x="372.5" y="211.9">19</text>
<text x="372.5" y="215.5">20</text>
<text x="200.5" y="219">7</text>
<text x="205.7" y="216.9">IO0_2</text>
<text x="205.7" y="220.4">IO0_3</text>
<text x="228.9" y="216.9">IO1_7</text>
<text x="331" y="219">7</text>
<text x="336.2" y="216.9">IO0_2</text>
<text x="336.2" y="220.4">IO0_3</text>
<text x="359.5" y="216.9">IO1_7</text>
<text x="200.5" y="222.5">8</text>
<text x="200.5" y="226.1">9</text>
<text x="205.7" y="223.9">IO0_4</text>
<text x="205.7" y="227.5">IO0_5</text>
<text x="331" y="222.5">8</text>
<text x="331" y="226.1">9</text>
<text x="336.2" y="223.9">IO0_4</text>
<text x="336.2" y="227.5">IO0_5</text>
<text x="198.5" y="229.6">10</text>
<text x="198.5" y="233.1">11</text>
<text x="205.7" y="231">IO0_6</text>
<text x="329" y="229.6">10</text>
<text x="329" y="233.1">11</text>
<text x="336.2" y="231">IO0_6</text>
<text x="205.7" y="234.5">IO0_7</text>
<text x="336.2" y="234.5">IO0_7</text>
<text x="198.5" y="240.2">12</text>
<text x="205.7" y="241.6">VSS</text>
<text x="329" y="240.2">12</text>
<text x="336.2" y="241.6">VSS</text>
</g>
<g font-size="3.2">
<text x="171.1" y="200">0x26</text>
<text x="296.3" y="200">0x27</text>
</g>
<g font-size="1.8" fill="#00f">
<text x="108.3" y="33.4">A1</text>
<text x="111.6" y="33.4">B1</text>
<text x="108.3" y="40.5">A3</text>
<text x="108.3" y="37">A2</text>
<text x="111.6" y="37">B2</text>
<text x="111.6" y="40.5">B3</text>
<text x="108.3" y="47.6">A5</text>
<text x="108.3" y="44">A4</text>
<text x="111.6" y="44">B4</text>
<text x="111.6" y="47.6">B5</text>
<text x="108.3" y="51.1">A6</text>
<text x="111.6" y="51.1">B6</text>
<text x="108.3" y="58.1">A8 B8</text>
<text x="108.3" y="54.6">A7</text>
<text x="111.6" y="54.6">B7</text>
<text x="108.3" y="65.2">C1</text>
<text x="111.5" y="65.2">D1</text>
<text x="108.3" y="68.7">C2</text>
<text x="111.5" y="68.7">D2</text>
<text x="108.3" y="75.8">C4</text>
<text x="108.3" y="72.2">C3</text>
<text x="111.5" y="72.2">D3</text>
<text x="111.5" y="75.8">D4</text>
<text x="108.3" y="82.8">C6</text>
<text x="108.3" y="79.3">C5</text>
<text x="111.5" y="79.3">D5</text>
<text x="111.5" y="82.8">D6</text>
<text x="108.3" y="89.9">C8 D8</text>
<text x="108.3" y="86.4">C7</text>
<text x="111.5" y="86.4">D7</text>
<text x="108.3" y="100.5">E2</text>
<text x="108.3" y="96.9">E1</text>
<text x="111.8" y="96.9">F1</text>
<text x="111.8" y="100.5">F2</text>
<text x="108.3" y="107.5">E4</text>
<text x="108.3" y="104">E3</text>
<text x="111.8" y="104">F3</text>
<text x="111.8" y="107.5">F4</text>
<text x="108.3" y="111.1">E5</text>
<text x="111.8" y="111.1">F5</text>
<text x="108.3" y="118.1">E7</text>
<text x="108.3" y="114.6">E6</text>
<text x="111.8" y="114.6">F6</text>
<text x="111.8" y="118.1">F7</text>
<text x="108.3" y="121.6">E8</text>
<text x="111.8" y="121.6">F8</text>
<text x="108.3" y="128.7">G1</text>
<text x="111.5" y="128.7">H1</text>
<text x="108.3" y="135.7">G3</text>
<text x="108.3" y="132.2">G2</text>
<text x="111.5" y="132.2">H2</text>
<text x="111.5" y="135.7">H3</text>
<text x="108.3" y="142.8">G5</text>
<text x="108.3" y="139.3">G4</text>
<text x="111.5" y="139.3">H4</text>
<text x="111.5" y="142.8">H5</text>
<text x="108.3" y="149.9">G7</text>
<text x="108.3" y="146.3">G6</text>
<text x="111.5" y="146.3">H6</text>
<text x="111.5" y="149.9">H7</text>
<text x="108.3" y="153.4">G8 H8</text>
</g>
</svg>
